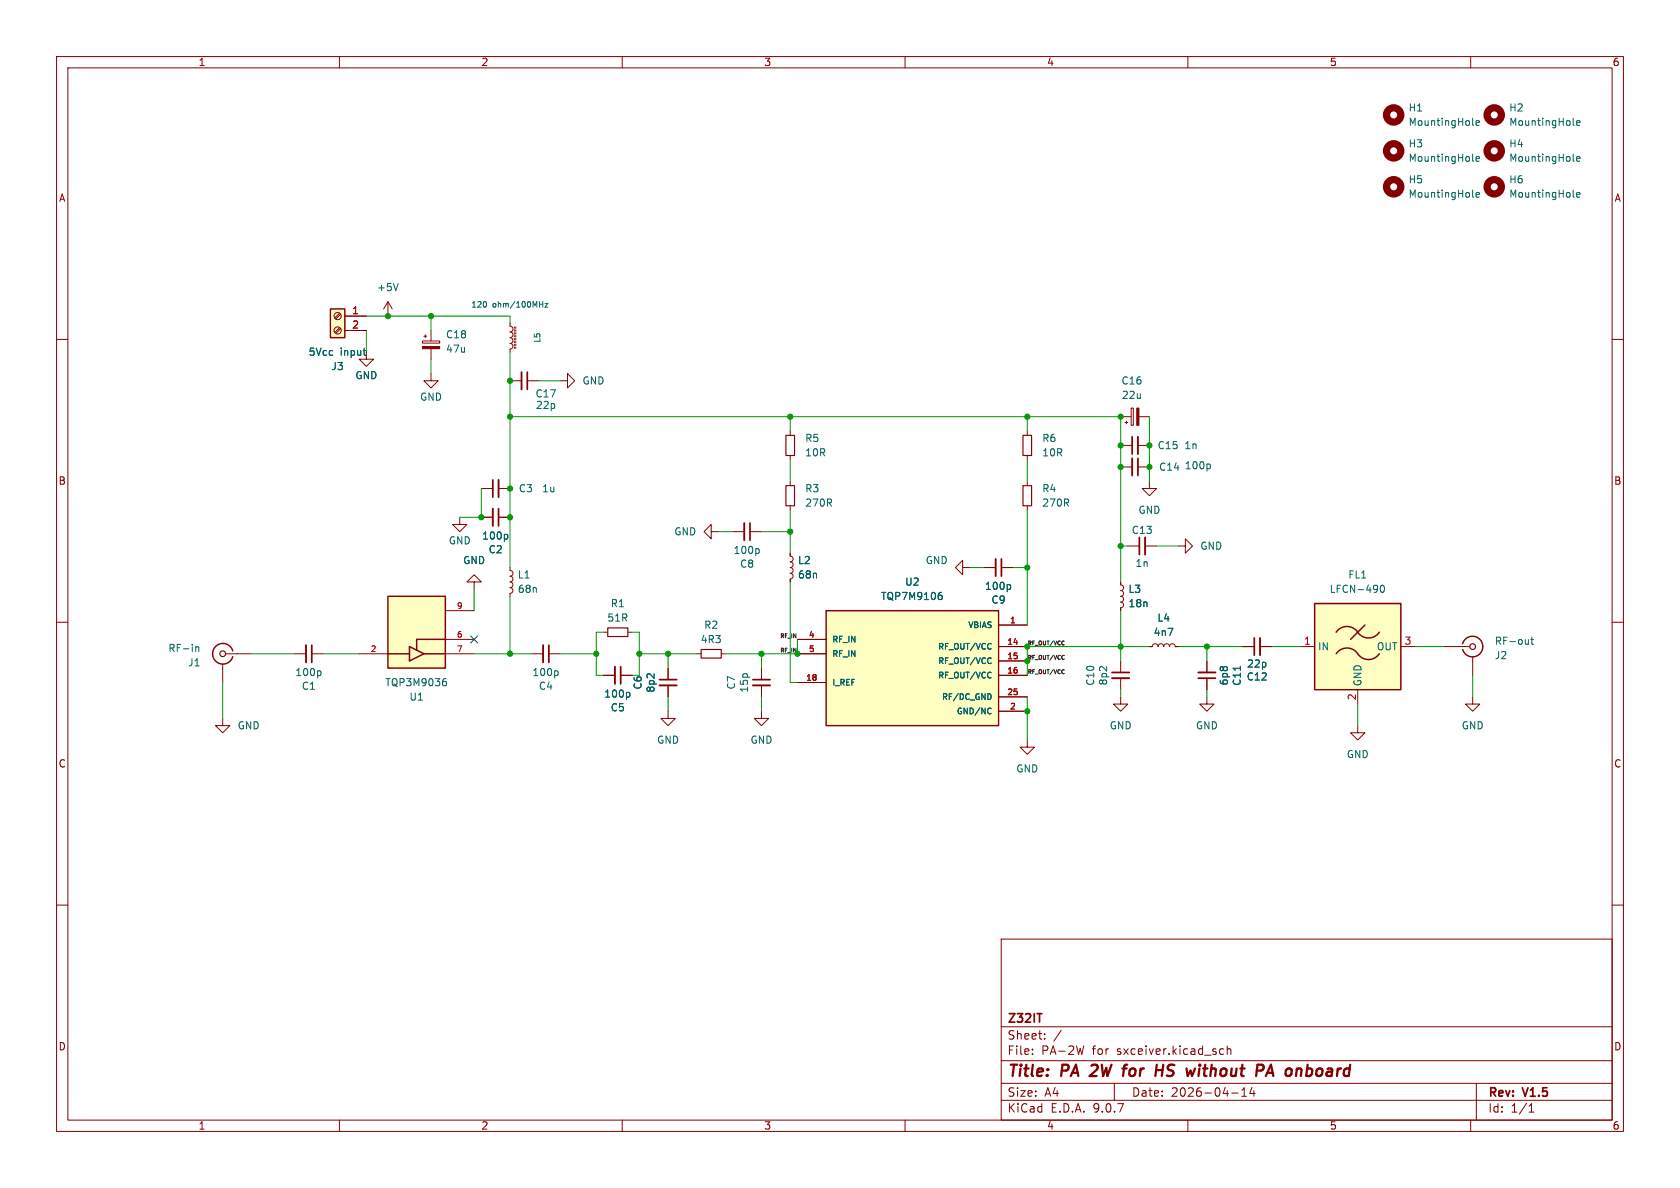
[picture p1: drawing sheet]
<svg xmlns="http://www.w3.org/2000/svg" width="297mm" height="210mm" viewBox="0 0 297 210" stroke-linecap="round" stroke-linejoin="round" font-family="sans-serif">
<g fill="none" stroke="#840000" stroke-width=".18">
<path d="M10 10h277v190h-277zM12 12h273v186h-273zM60 10v2M110 10v2M160 10v2M210 10v2M260 10v2M68.6 53.3l-.8 1.3M68.6 53.3l.7 1.3M68.6 53.3v2.6M10 60h2M64.8 62.2v1.3h1.2l-1.2 1.3-1.3-1.3h1.3"/>
<path d="M285 60h2M10 110h2M285 110h2M240 128.3v1.2h1.3l-1.3 1.3-1.2-1.3h1.2M260.3 123.2v1.3h1.3l-1.3 1.2-1.2-1.2h1.2M10 160h2M177 166h108v32h-108zM285 160h2M60 198v2M110 198v2M160 198v2M177 194.5h108"/>
<path d="M177 191.5h108M177 187.5h108M177 181.5h108M182.5 186.3v.1M182.5 185.5v.1M184.7 183.6v.1M184.7 182.8v.1M187.6 182.1l-1.3 2M191.6 184.9l-.4 1.5M197 191.5v3M210 198v2M215.7 186.3l.2 .1 .4-.1"/>
<path d="M216.3 185.5l-.4-.1-.2 .1M217 185.5l.2-.1 .3 .1 .1 .9M217 184.9v1.5M217.7 193.2h1.2M219.5 193.8h.9M219.5 192.7l.5-.4v1.5M221.3 192.2l-.3 1.1h.9M221.7 192.8v1M260 198v2M261 191.5v6.5M270.3 196.6h.9M270.3 195.5l.4-.4v1.5"/>
</g>
<g fill="none" stroke="#840000" stroke-width=".4">
<path d="M193.9 189.1l-1.3 1.1h1.3M199.1 188.2h.2M204.4 189.2h1.1M205.6 188.2l-.2 2M212 188.9l-.1 1.3M212.1 188.2v.2M212.1 188.2l-.1 .1 .1 .1M212.1 188.2l.1 .1-.1 .1M223.8 190.2l.9-2 .4 2M224 189.6h1M230.9 190.1l.6 .1M231.2 188.2l-.3 2"/>
<path d="M231.7 188.9l-.6 .1"/>
</g>
<path d="M183.3 179.2h.9" fill="none" stroke="#840000" stroke-width=".3"/>
<path d="M70.4 50.1l-.4 1.3" fill="none" stroke="#006464" stroke-width=".18"/>
<path d="M232.4 106.7h15.2v15.2h-15.2z" fill="#ffffc2"/>
<path d="M232.4 106.7h15.2v15.2h-15.2zM236.2 111.8a2.35 2.35 0 0 1 4.1 .3 2.29 2.29 0 0 0 3.5-.3M236.2 115.6a2.35 2.35 0 0 1 4.1 .3 2.29 2.29 0 0 0 3.5-.3M241.3 110.5l-2.5 2.5M258.6 113.8a1.81 1.81 0 0 1 2.8-1 1.81 1.81 0 0 1 0 2.9 1.81 1.81 0 0 1-2.8-.9" fill="none" stroke="#840000" stroke-width=".25"/>
<g fill="none" stroke="#840000" stroke-width=".18">
<path d="M85.1 91.4h2M85.1 86.4h2M88.1 91.4h2.1M88.1 86.4h2.1M94 115.6h2M97 115.6h2.1M106.7 119.4h2M106.7 111.8h.7M109.7 119.4h2.1M111 111.8h.8M118.1 118.1v2M123.2 115.6h.8"/>
<path d="M127.5 115.6h.8M134.6 118.1v2M213.4 116.8v2.1M213.4 119.9v2M219.7 114.3h2M222.8 114.3h2M229.9 114.3h2.5M247.6 114.3h2.6M255.3 114.3h4.5M260.3 116.1v3.3M118.1 125.7v1.3h1.3l-1.3 1.3-1.3-1.3h1.3M118.1 121.2v2"/>
<path d="M134.6 125.7v1.3h1.3l-1.3 1.3-1.3-1.3h1.3M134.6 121.2v2M213.4 123.2v1.3h1.2l-1.2 1.2-1.3-1.2h1.3M240 121.9v2.6"/>
</g>
<g fill="none" stroke="#006464" stroke-width=".18">
<path d="M260.3 28.3l.2 .2M260.3 34.7l.2 .2M260.3 22l.2 .2M260.9 28.1l.6-.1v-.3h-.4l-.2 .2 .1 .6h.5M260.9 21.7l.6-.1v-.2l-.4-.1-.2 .2 .1 .6h.5M260.9 34.4l.6-.1v-.2l-.4-.1-.2 .2 .1 .6h.5M278.1 22l.2 .2M278.1 28.3l.2 .2M278.1 34.7l.2 .2M278.7 28.1l.6-.1v-.3h-.4l-.2 .2 .1 .6h.5M278.7 34.4l.6-.1v-.2l-.4-.1-.2 .2 .1 .6h.5M278.7 21.7l.6-.1v-.2l-.4-.1-.2 .2 .1 .6h.5"/>
<path d="M89.5 94.5l.3 .2v.4l-.3 .2M98.4 118.6l.3 .2v.4l-.3 .2M219.3 117.8v.7M244.1 103.6l.2-.2a.68 .68 0 0 1 .5 .7 .68 .68 0 0 1-.5 .6l-.2-.1-.1-.4zM270.2 113.1v.8M270.2 113.8h-.1M270.6 113.1h.5M270.8 112.6v1.1l.3 .2M111.1 122.4l.3 .2v.4l-.3 .2"/>
</g>
<path d="M87.1 84.8v3.1M88.1 89.9v3.1M97 114v3.1M109.7 117.9v3M211.8 119.9h3.1M221.7 112.8v3M116.6 120.1h3M133.1 120.1h3" fill="none" stroke="#840000" stroke-width=".3"/>
<path d="M87.1 89.9v3.1M88.1 84.8v3.1M96 114v3.1M108.7 117.9v3M211.8 118.9h3.1M222.8 112.8v3M116.6 121.2h3M133.1 121.2h3" fill="none" stroke="#840000" stroke-width=".33"/>
<g fill="none" stroke="#840000" stroke-width=".2">
<path d="M107.4 111h3.6v1.5h-3.6zM124 114.8h3.5v1.5h-3.5z"/>
<circle cx="260.3" cy="114.3" r=".51"/>
</g>
<g fill="none" stroke="#840000" stroke-width="1.3">
<circle cx="246.4" cy="20.3" r="1.27"/>
<circle cx="246.4" cy="33" r="1.27"/>
<circle cx="246.4" cy="26.7" r="1.27"/>
<circle cx="264.2" cy="20.3" r="1.27"/>
<circle cx="264.2" cy="33" r="1.27"/>
<circle cx="264.2" cy="26.7" r="1.27"/>
</g>
<path d="M58.4 54.6h2.6v5.1h-2.6z" fill="#ffffc2"/>
<path d="M58.4 54.6h2.6v5.1h-2.6zM41.1 115.1a1.81 1.81 0 0 0-2.7-1 1.81 1.81 0 0 0 0 2.9 1.81 1.81 0 0 0 2.7-.9" fill="none" stroke="#840000" stroke-width=".25"/>
<g fill="none" stroke="#840000" stroke-width=".18">
<path d="M60 55.4l-.8 .8M60 57.9l-.8 .9M60.2 55.5l-.8 .9M60.2 58.1l-.8 .8M61 55.9h3.8M61 58.4h3.8M74.9 59.4h.5M75.2 59.2v.5M76.2 58.4v1.9M90.2 57.2v.5l.3 .1 .2 .4-.2 .3-.3 .2 .4 .2v.5l-.1 .2-.3 .1M90.2 59.7l.3 .1 .2 .4-.2 .4-.3 .1 .4 .2v.5l-.1 .2-.3 .1M90.9 57.8v.2"/>
<path d="M90.9 58.3v.2M90.9 58.8v.3M90.9 59.3v.3M90.9 59.8v.3M91.2 57.8v.2M91.2 58.3v.2M91.2 58.8v.3M91.2 59.3v.3M91.2 59.8v.3M74.7 60.3h3v.4h-3zM76.2 66v1.3h1.3l-1.3 1.3-1.3-1.3h1.3M76.2 61.6v1.9"/>
<path d="M90.2 61.7v.5M90.9 60.3v.3M90.9 60.8v.3M90.9 61.3v.3M91.2 60.3v.3M91.2 60.8v.3M91.2 61.3v.3M198.1 78.7h2.1M198.1 73.7h1.9M198.9 74.7h.5M199.1 74.4v.5M200 72.1h.4v3.1h-.4z"/>
<path d="M201.2 78.7h2M201.3 73.7h1.9M81.3 91.4v1.3h1.2l-1.2 1.3-1.3-1.3h1.3M198.1 82.6h2.1M199.4 96.5h2M201.2 82.6h2M202.4 96.5h2.1M203.2 85.1v1.3h1.3l-1.3 1.2-1.3-1.2h1.3M208.3 96.5h1.2v-1.2l1.3 1.2-1.3 1.3v-1.3M39.4 117.3v3.4M39.9 115.6h4.5M83.8 102.9h1.3l-1.3-1.3-1.3 1.3h1.3v1.2"/>
<path d="M90.2 100.3v.5l.3 .2 .2 .4-.2 .3-.3 .2 .4 .2v.4l-.1 .3-.3 .1M90.2 102.9l.3 .1 .2 .4-.2 .3-.3 .2 .4 .2v.5l-.1 .2-.3 .1M90.2 104.9v.5M203.2 114.3h.5l.2-.4 .3-.1 .4 .1 .1 .4 .2-.4 .3-.1 .4 .1 .1 .4 .2-.4 .3-.1 .4 .1 .2 .4 .1-.4 .4-.1 .3 .1 .2 .4h.5"/>
<circle cx="59.7" cy="58.4" r=".63"/>
<circle cx="59.7" cy="55.9" r=".63"/>
</g>
<path d="M86 53.5v.6M95.4 53.8h.6M96 53.3v1M96.3 53.6h.6l-.6 .7h.6M64.2 62h.5M64.4 62.7l.3 .1M213.7 82l.3 .3v.3l-.3 .3M34.6 114.3v.9M34.6 114.4l.2-.1 .3 .1v.8" fill="none" stroke="#006464" stroke-width=".18"/>
<path d="M200.2 77.2v3.1M201.2 81v3.1M201.4 95v3" fill="none" stroke="#840000" stroke-width=".3"/>
<path d="M201.2 77.2v3.1M200.2 81v3.1M202.4 95v3" fill="none" stroke="#840000" stroke-width=".33"/>
<g fill="#840000" stroke="#840000" stroke-width=".18">
<path d="M201 72.1h.3v3.1h-.3z"/>
<path d="M74.7 61.3h3v.3h-3z"/>
</g>
<circle cx="39.4" cy="115.6" r=".51" fill="none" stroke="#840000" stroke-width=".2"/>
<path d="M68.6 105.4h10.1v12.7h-10.1z" fill="#ffffc2"/>
<path d="M68.6 105.4h10.1v12.7h-10.1zM68.6 115.6h3.8M72.4 114.3l2.5 1.3-2.5 1.2zM74.9 115.6h3.8M78.7 113h-5v1.9" fill="none" stroke="#840000" stroke-width=".25"/>
<g fill="none" stroke="#840000" stroke-width=".18">
<path d="M90.2 67.3h2M93.2 67.3h2M139.7 97.8v.5l.4 .1 .1 .4-.1 .4-.4 .1 .3 .1 .2 .2-.1 .5-.4 .2 .4 .2 .1 .3-.1 .4-.4 .2 .4 .1 .1 .3-.1 .4-.4 .2v.5M52.1 115.6h2M55.1 115.6h2M63.5 115.6h5.1M78.7 115.6h5.1M78.7 113h5.1M78.7 108h5.1M174 100.3h2M177 100.3h2.1M198.1 102.9v.5l.4 .1 .1 .4-.1 .4-.4 .1 .3 .1 .2 .2-.1 .5-.4 .2 .4 .2 .1 .3-.1 .4-.4 .1 .4 .2 .1 .3-.1 .4-.4 .1v.6"/>
<path d="M39.4 127v1.3h1.2l-1.2 1.2-1.3-1.2h1.3"/>
</g>
<path d="M56.5 118.6l.3 .2v.4l-.3 .2M78.6 120h.2M178.4 103.3l.3 .3v.3l-.3 .3M78.5 120.4h.2l.3 .3-.1 .4-.4 .1" fill="none" stroke="#006464" stroke-width=".18"/>
<path d="M93.2 65.8v3M177 98.8v3.1M55.1 114v3.1" fill="none" stroke="#840000" stroke-width=".3"/>
<path d="M92.2 65.8v3M176 98.8v3.1M54.1 114v3.1" fill="none" stroke="#840000" stroke-width=".33"/>
<path d="M146 108h30.5v20.3h-30.5z" fill="#ffffc2"/>
<path d="M146 108h30.5v20.3h-30.5z" fill="none" stroke="#840000" stroke-width=".25"/>
<g fill="none" stroke="#840000" stroke-width=".18">
<path d="M61 55.9h3.8M61 58.4h3.8M99.1 67.3h1.2v-1.3l1.3 1.3-1.3 1.3v-1.3M139.7 76.2v.8M181.6 76.2v.8M85.1 91.4h2M88.1 91.4h2.1M125.7 94v-1.3l-1.2 1.3 1.2 1.3v-1.3h1.3M129.5 94h2.1M132.6 94h2M139.7 80.5v.8M139.7 85.1v.8"/>
<path d="M139.7 89.4v.8M139.7 97.8v.5M181.6 80.5v.8M181.6 85.1v.8M181.6 89.4v.8M106.7 119.4h2M109.7 119.4h2.1M118.1 118.1v2M139.7 102.4v.5M141 113h5M141 115.6h5M170.2 100.3v-1.2l-1.3 1.2 1.3 1.3v-1.3h1.2"/>
<path d="M174 100.3h2M176.5 110.5h5.1M176.5 114.3h5.1M176.5 116.8h5.1M176.5 119.4h5.1M177 100.3h2.1M198.1 102.9v.5M198.1 107.4v.6M198.1 116.8v2.1M198.1 119.9v2M203.2 114.3h.5M207.8 114.3h.5"/>
<path d="M213.4 116.8v2.1M213.4 119.9v2M219.7 114.3h2M222.8 114.3h2M118.1 121.2v2M141 120.7h5M176.5 123.2h5.1M176.5 125.7h5.1M181.6 130.8v1.3h1.3l-1.3 1.3-1.3-1.3h1.3M198.1 123.2v1.3h1.3l-1.3 1.2-1.3-1.2h1.3"/>
</g>
<g fill="none" stroke="#006464" stroke-width=".18">
<path d="M64.2 62h.5M64.4 62.7l.3 .1M89.5 94.5l.3 .2v.4l-.3 .2M134 97l.2 .2v.4l-.2 .2M166.1 105.2h.2l.3 .2-.1 .5-.4 .1M166.2 104.7h.3M175.2 113.8h.1M175.2 116.3v.1M175.2 118.9h.1M175.2 114.7h.1M175.2 117.2v.1M175.2 119.7v.1"/>
<path d="M178.4 103.3l.3 .3v.3l-.3 .3M219.3 117.8v.7M111.1 122.4l.3 .2v.4l-.3 .2M175 122.7l.2 .4-.2 .5M175 125.2l.2 .1M175.2 126.1l-.2 .1"/>
</g>
<path d="M138.9 77h1.6v3.5h-1.6zM180.8 77h1.6v3.5h-1.6zM138.9 85.9h1.6v3.5h-1.6zM180.8 85.9h1.6v3.5h-1.6z" fill="none" stroke="#840000" stroke-width=".2"/>
<path d="M132.6 92.5v3M196.6 118.9h3" fill="none" stroke="#840000" stroke-width=".3"/>
<path d="M131.6 92.5v3M196.6 119.9h3" fill="none" stroke="#840000" stroke-width=".33"/>
<path d="M188.1 113.3v.1M188.1 118.4v.1M188.1 115.9h.1M188.1 113.9v.1M188.1 119v.1M188.1 116.5h.1" fill="none" stroke="#0f0f0f" stroke-width=".18"/>
<g fill="none" stroke="#009600" stroke-width=".18">
<path d="M64.8 55.9h25.4v1.3M64.8 58.4v3.8M76.2 55.9v2.5M76.2 63.5v2.5M90.2 73.7h107.9v29.2M90.2 62.2v38.1M95.2 67.3h3.9M139.7 73.7v2.5M181.6 73.7v2.5M203.2 73.7v11.4M85.1 86.4v5h-3.8M127 94h2.5"/>
<path d="M134.6 94h5.1M139.7 81.3v3.8M139.7 90.2v7.6M181.6 81.3v3.8M181.6 90.2v20.3M198.1 96.5h1.3M204.5 96.5h3.8M44.4 115.6h7.7M57.1 115.6h6.4M83.8 115.6h10.2M83.8 104.1v3.9M90.2 105.4v10.2"/>
<path d="M99.1 115.6h6.3M106.7 111.8h-1.3v7.6h1.3M111.8 111.8h1.2v7.6M113 115.6h10.2M118.1 115.6v2.5M134.6 115.6v2.5M139.7 102.9v17.8h1.3M141 113v2.6h-12.7M171.4 100.3h2.6M179.1 100.3h2.5M198.1 108v8.8M203.2 114.3h-21.6v5.1"/>
<path d="M208.3 114.3h11.4M213.4 114.3v2.5M224.8 114.3h5.1M250.2 114.3h5.1M260.3 119.4v3.8M39.4 120.7v6.3M118.1 123.2v2.5M134.6 123.2v2.5M181.6 123.2v7.6M198.1 121.9v1.3M213.4 121.9v1.3M240 124.5v3.8"/>
</g>
<path d="M83.2 112.4l1.2 1.2M84.4 112.4l-1.2 1.2" fill="none" stroke="#000084" stroke-width=".18"/>
<g fill="#009600" stroke="#009600" stroke-width=".18">
<circle cx="113" cy="115.6" r=".46"/>
<circle cx="118.1" cy="115.6" r=".46"/>
<circle cx="105.4" cy="115.6" r=".46"/>
<circle cx="198.1" cy="73.7" r=".46"/>
<circle cx="198.1" cy="78.7" r=".46"/>
<circle cx="213.4" cy="114.3" r=".46"/>
<circle cx="198.1" cy="82.6" r=".46"/>
<circle cx="203.2" cy="82.6" r=".46"/>
<circle cx="203.2" cy="78.7" r=".46"/>
<circle cx="90.2" cy="86.4" r=".46"/>
<circle cx="90.2" cy="91.4" r=".46"/>
<circle cx="85.1" cy="91.4" r=".46"/>
<circle cx="68.6" cy="55.9" r=".46"/>
<circle cx="76.2" cy="55.9" r=".46"/>
<circle cx="90.2" cy="115.6" r=".46"/>
<circle cx="90.2" cy="67.3" r=".46"/>
<circle cx="90.2" cy="73.7" r=".46"/>
<circle cx="181.6" cy="100.3" r=".46"/>
<circle cx="198.1" cy="96.5" r=".46"/>
<circle cx="181.6" cy="116.8" r=".46"/>
<circle cx="181.6" cy="125.7" r=".46"/>
<circle cx="181.6" cy="114.3" r=".46"/>
<circle cx="198.1" cy="114.3" r=".46"/>
<circle cx="181.6" cy="73.7" r=".46"/>
<circle cx="141" cy="115.6" r=".46"/>
<circle cx="134.6" cy="115.6" r=".46"/>
<circle cx="139.7" cy="94" r=".46"/>
<circle cx="139.7" cy="73.7" r=".46"/>
</g>
<g font-size="2.8" fill="#840000">
<text x="178" y="190.9">Title:</text>
<text x="187.7" y="190.9">PA</text>
<text x="193.7" y="190.9">2W</text>
<text x="200.2" y="190.9">for</text>
<text x="206.7" y="190.9">HS</text>
<text x="213" y="190.9">without</text>
<text x="226.1" y="190.9">PA</text>
<text x="232.2" y="190.9">onboard</text>
</g>
<g font-size="2.1" fill="#840000">
<text x="178" y="184">Sheet:</text>
<text x="178" y="181.2">Z32IT</text>
<text x="178" y="186.7">File:</text>
<text x="184.1" y="186.7">PA-2W</text>
<text x="193.2" y="186.7">for</text>
<text x="197.6" y="186.7">sxceiver.kicad_sch</text>
<text x="178" y="196.9">KiCad</text>
<text x="178" y="194.1">Size:</text>
<text x="184.7" y="194.1">A4</text>
<text x="185.7" y="196.9">E.D.A.</text>
<text x="193.3" y="196.9">9.0.7</text>
<text x="200" y="194.1">Date:</text>
<text x="207" y="194.1">2026-04-14</text>
<text x="263" y="194.3">Rev:</text>
<text x="263" y="196.9">Id:</text>
<text x="267.1" y="196.9">1/1</text>
<text x="269.4" y="194.3">V1.5</text>
</g>
<g font-size="1.8" fill="#840000">
<text x="35" y="11.9">1</text>
<text x="85" y="11.9">2</text>
<text x="135" y="11.9">3</text>
<text x="185" y="11.9">4</text>
<text x="235" y="11.9">5</text>
<text x="285" y="11.9">6</text>
<text x="10.3" y="35.9">A</text>
<text x="285.3" y="35.9">A</text>
<text x="10.3" y="85.9">B</text>
<text x="285.3" y="85.9">B</text>
<text x="10.3" y="135.9">C</text>
<text x="285.3" y="135.9">C</text>
<text x="10.3" y="185.9">D</text>
<text x="285.3" y="185.9">D</text>
<text x="35" y="199.9">1</text>
<text x="85" y="199.9">2</text>
<text x="135" y="199.9">3</text>
<text x="185" y="199.9">4</text>
<text x="235" y="199.9">5</text>
<text x="285" y="199.9">6</text>
</g>
<g font-size="1.8" fill="#006464">
<text x="248.9" y="19.9">H1</text>
<text x="248.9" y="22.5">MountingHole</text>
<text x="266.7" y="19.9">H2</text>
<text x="266.7" y="22.5">MountingHole</text>
<text x="248.9" y="26.3">H3</text>
<text x="248.9" y="28.8">MountingHole</text>
<text x="266.7" y="26.3">H4</text>
<text x="266.7" y="28.8">MountingHole</text>
<text x="248.9" y="32.6">H5</text>
<text x="248.9" y="35.2">MountingHole</text>
<text x="266.7" y="32.6">H6</text>
<text x="266.7" y="35.2">MountingHole</text>
<text x="66.5" y="51.7">+5V</text>
<text x="54.5" y="63.1">5Vcc</text>
<text x="58.5" y="65.6">J3</text>
<text x="60.1" y="63.1">input</text>
<text x="78.7" y="60">C18</text>
<text x="78.7" y="62.5">47u</text>
<text x="62.7" y="67.2">GND</text>
<text x="74.2" y="71">GND</text>
<text x="94.6" y="70.5">C17</text>
<text x="102.9" y="68.2">GND</text>
<text x="198.2" y="68.2">C16</text>
<text x="198.2" y="70.7">22u</text>
<text x="94.6" y="72.5">22p</text>
<text x="142.2" y="78.3">R5</text>
<text x="142.2" y="80.9">10R</text>
<text x="184.2" y="78.3">R6</text>
<text x="184.2" y="80.9">10R</text>
<text x="204.6" y="79.6">C15</text>
<text x="204.8" y="83.4">C14</text>
<text x="209.3" y="79.6">1n</text>
<text x="209.3" y="83.2">100p</text>
<text x="91.6" y="87.2">C3</text>
<text x="95.7" y="87.2">1u</text>
<text x="142.2" y="87.2">R3</text>
<text x="142.2" y="89.8">270R</text>
<text x="184.2" y="87.2">R4</text>
<text x="184.2" y="89.8">270R</text>
<text x="85.1" y="95.6">100p</text>
<text x="119.1" y="94.8">GND</text>
<text x="200" y="94.6">C13</text>
<text x="201.2" y="91">GND</text>
<text x="79.2" y="96.4">GND</text>
<text x="81.8" y="99.9">GND</text>
<text x="86.3" y="98">C2</text>
<text x="129.6" y="98.1">100p</text>
<text x="130.7" y="100.5">C8</text>
<text x="141" y="99.9">L2</text>
<text x="163.6" y="99.9">GND</text>
<text x="200.6" y="100.4">1n</text>
<text x="212.1" y="97.4">GND</text>
<text x="91.4" y="102.5">L1</text>
<text x="91.4" y="105">68n</text>
<text x="107.9" y="107.5">R1</text>
<text x="141" y="102.5">68n</text>
<text x="155.7" y="106.3">TQP7M9106</text>
<text x="159.9" y="103.7">U2</text>
<text x="174" y="104.5">100p</text>
<text x="175.2" y="106.9">C9</text>
<text x="199.4" y="105">L3</text>
<text x="199.4" y="107.5">18n</text>
<text x="235" y="105">LFCN-490</text>
<text x="238.3" y="102.5">FL1</text>
<text x="107.3" y="110.1">51R</text>
<text x="123.8" y="113.9">4R3</text>
<text x="124.4" y="111.4">R2</text>
<text x="203.9" y="112.6">4n7</text>
<text x="204.5" y="110.1">L4</text>
<text x="29.7" y="115.5">RF-in</text>
<text x="33.2" y="118">J1</text>
<text x="52.1" y="119.7">100p</text>
<text x="94" y="119.7">100p</text>
<text x="220.4" y="118.2">22p</text>
<text x="232.9" y="115.2">IN</text>
<text x="243.3" y="115.2">OUT</text>
<text x="264.2" y="116.7">J2</text>
<text x="264.2" y="114.2">RF-out</text>
<text x="53.3" y="122.1">C1</text>
<text x="68" y="121.5">TQP3M9036</text>
<text x="72.3" y="124.1">U1</text>
<text x="95.2" y="122.1">C4</text>
<text x="106.7" y="123.5">100p</text>
<text x="107.9" y="125.9">C5</text>
<text x="113.6" y="122" transform="rotate(-90 113.6 122)">C6</text>
<text x="115.9" y="122.5" transform="rotate(-90 115.9 122.5)">8p2</text>
<text x="130.1" y="122" transform="rotate(-90 130.1 122)">C7</text>
<text x="132.4" y="122.5" transform="rotate(-90 132.4 122.5)">15p</text>
<text x="193.6" y="121.3" transform="rotate(-90 193.6 121.3)">C10</text>
<text x="195.9" y="121.3" transform="rotate(-90 195.9 121.3)">8p2</text>
<text x="217.3" y="121.3" transform="rotate(-90 217.3 121.3)">6p8</text>
<text x="219.6" y="121.3" transform="rotate(-90 219.6 121.3)">C11</text>
<text x="220.3" y="120.5">C12</text>
<text x="240.9" y="121.4" transform="rotate(-90 240.9 121.4)">GND</text>
<text x="41.9" y="129.1">GND</text>
<text x="116.1" y="131.7">GND</text>
<text x="132.6" y="131.7">GND</text>
<text x="196.1" y="129.1">GND</text>
<text x="211.3" y="129.1">GND</text>
<text x="258.3" y="129.1">GND</text>
<text x="179.6" y="136.8">GND</text>
<text x="238" y="134.2">GND</text>
</g>
<g font-size="1.8" fill="#a90000">
<text x="62.2" y="55.6">1</text>
<text x="62.2" y="58.2">2</text>
<text x="230.4" y="114">1</text>
<text x="248.2" y="114">3</text>
<text x="239.8" y="123.9" transform="rotate(-90 239.8 123.9)">2</text>
</g>
<g font-size="1.4" fill="#006464">
<text x="83.2" y="54.6">120</text>
<text x="87.1" y="54.6">ohm/100MHz</text>
<text x="95.7" y="60.7" transform="rotate(-90 95.7 60.7)">L5</text>
<text x="147.1" y="113.8">RF_IN</text>
<text x="171.1" y="111.2">VBIAS</text>
<text x="147.1" y="116.3">RF_IN</text>
<text x="165.7" y="115">RF_OUT/VCC</text>
<text x="165.7" y="117.6">RF_OUT/VCC</text>
<text x="147.1" y="121.4">I_REF</text>
<text x="165.7" y="120.1">RF_OUT/VCC</text>
<text x="166.4" y="123.9">RF/DC_GND</text>
<text x="169" y="126.5">GND/NC</text>
</g>
<g font-size="1.4" fill="#a90000">
<text x="80.7" y="107.7">9</text>
<text x="80.7" y="112.8">6</text>
<text x="142.9" y="112.8">4</text>
<text x="178.5" y="110.2">1</text>
<text x="65.4" y="115.3">2</text>
<text x="80.7" y="115.3">7</text>
<text x="142.9" y="115.3">5</text>
<text x="178" y="114">14</text>
<text x="178" y="116.6">15</text>
<text x="178" y="119.1">16</text>
<text x="142.4" y="120.4">18</text>
<text x="178" y="122.9">25</text>
<text x="178.5" y="125.5">2</text>
</g>
<g font-size="1" fill="#0f0f0f">
<text x="137.8" y="112.8">RF_IN</text>
<text x="137.8" y="115.4">RF_IN</text>
<text x="181.6" y="114.1">RF_OUT/VCC</text>
<text x="181.6" y="119.2">RF_OUT/VCC</text>
<text x="181.6" y="116.6">RF_OUT/VCC</text>
</g>
</svg>
